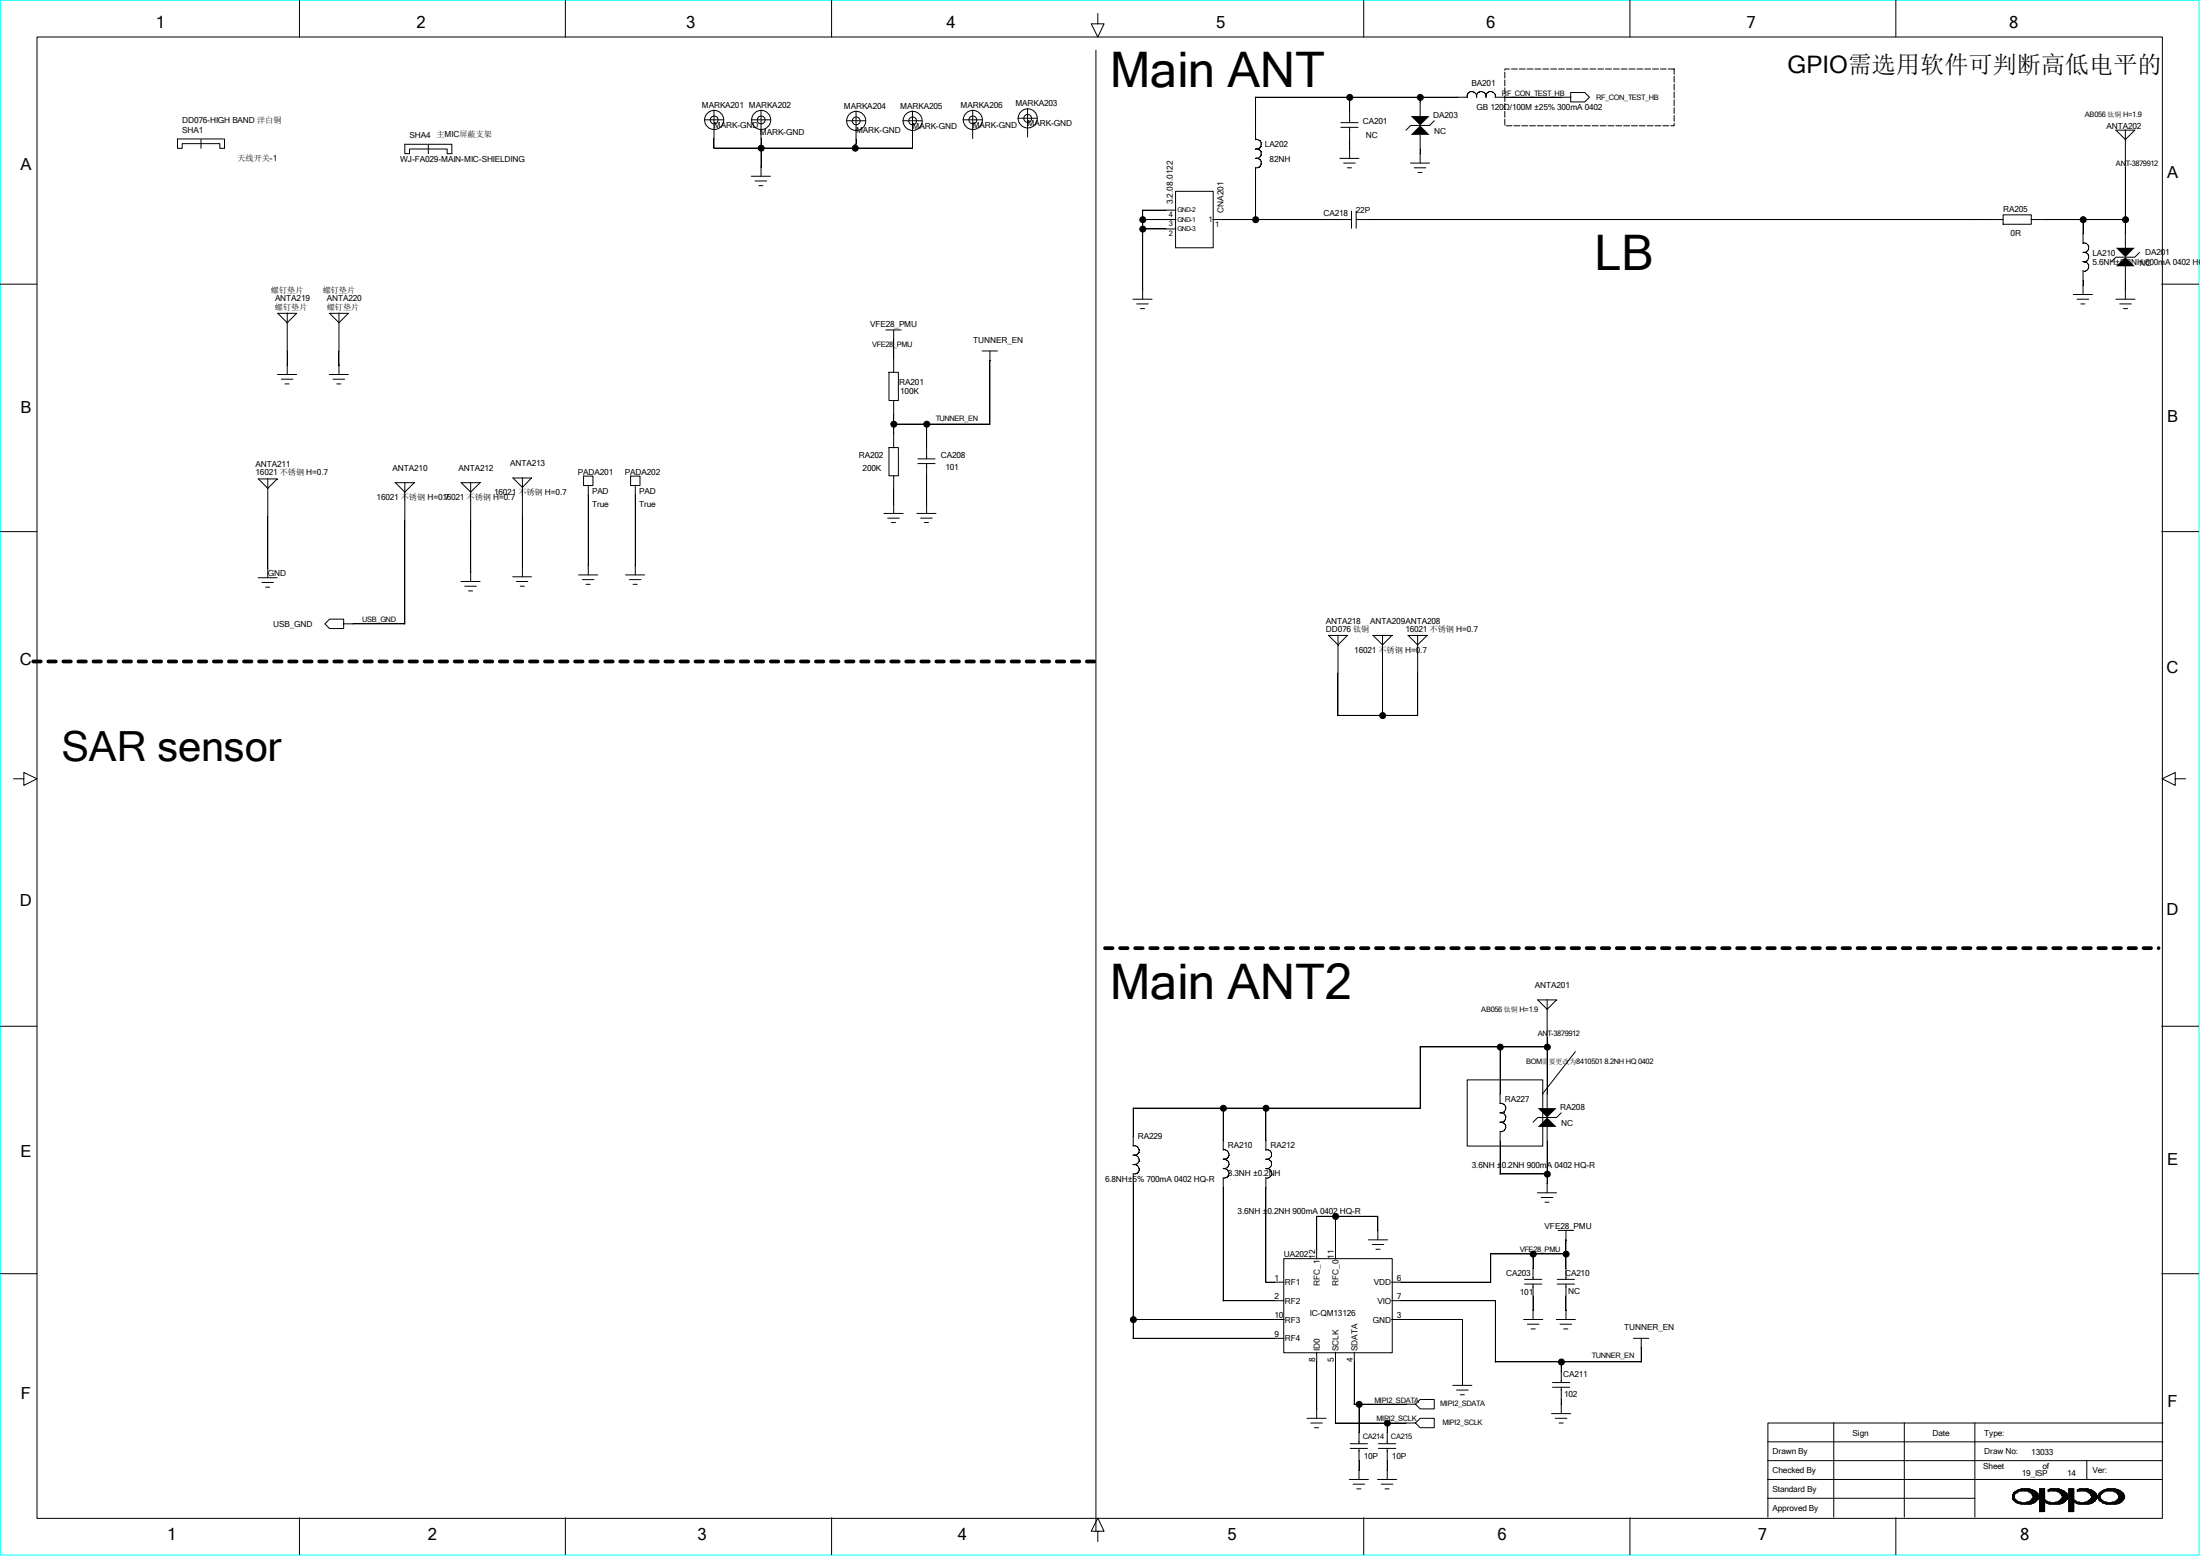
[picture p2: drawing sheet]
<svg xmlns="http://www.w3.org/2000/svg" width="297mm" height="210mm" viewBox="0 0 297 210" stroke-linecap="round" stroke-linejoin="round" font-family="sans-serif">
<path d="M0 0h296.9v209.9h-296.9z" fill="none" stroke="#0ff" stroke-width=".14"/>
<g fill="none" stroke="#000" stroke-width=".14">
<path d="M5 5h286.9v199.9h-286.9zM24 18.8h6.3v1.2h-.6v-.6h-5.1v.6h-.6zM27.1 18.8v1.2M40.4 0v5M54.7 19.5h6.3v1.2h-.6v-.6h-5.1v.6h-.6zM57.8 19.6v1.1M76.3 0v5M95.1 16.2h2.6M96.4 20h26.8M96.4 14.9v5.1M101.4 16.2h2.6M102.7 14.9v8.9"/>
<path d="M112.3 0v5M114.3 16.3h2.5M115.4 19.5h.2M115.4 19.5v.5M115.6 15v4.5M121.9 16.3h2.6M123.2 15v5M130 16.2h2.6M131.3 14.9v3.8M137.4 16h2.6M138.7 14.6v3.9M148 6.8v199.9"/>
<path d="M148.2 1.8v1.4h.9l-.9 1.8-.9-1.8h.9M169.5 13.1h28.6M169.5 13.1v5.8M169.5 18.8h.3a.62 .62 0 0 1 .5 .5M170.3 19.3l-.2 .6-.4 .2M181 17.2h2.3M181 16.6h2.3M182.2 13.1v3.5M182.2 17.2v4.2M184.1 0v5M191.7 13.1v2.6M191.7 18.2v3.8"/>
<path d="M193.6 16.3l-.6 .6h-2.5l-.7 .7M198.5 12.4h.4a.62 .62 0 0 1 .4 .6M198.6 12.4a.64 .64 0 0 0-.5 .8M199.8 12.4h.4a.62 .62 0 0 1 .4 .6M199.9 12.4a.64 .64 0 0 0-.6 .8M201.1 12.4h.4a.62 .62 0 0 1 .4 .6M201.1 12.4a.64 .64 0 0 0-.5 .8M201.8 13.1h10.3M201.9 12.9v.2M212 12.5h2l.6 .6-.6 .7h-2zM220 0v5M255.9 0v5"/>
<path d="M285.6 17.6h2.6l-1.3 1.2-1.2-1.2M286.9 17.5v16M0 38.4h5M101.4 23.8h2.6M101.9 24.4h1.6M102.4 25.1h.6M154.2 30.9h4.5M154.2 29.6h4.5M154.2 28.4h4.5M154.3 28.4v12M158.7 25.8h5.1v7.6h-5.1zM163.7 29.6h18.8"/>
<path d="M169.5 22.6v7.1M169.5 22.6h.3M169.8 20.1h-.3h.3a.62 .62 0 0 1 .5 .5M169.8 21.4h-.3h.3a.62 .62 0 0 1 .5 .5M170.3 20.6l-.2 .5-.4 .3M170.3 21.8l-.2 .6-.4 .2M180.9 21.4h2.6M181.4 22h1.6M181.9 22.6h.6M182.5 28.5v2.3M183.1 29.6h87.4M183.1 28.5v2.3"/>
<path d="M190.4 22h2.6M190.9 22.6h1.6M191.4 23.3h.6M270.4 29h3.8v1.3h-3.8zM274.2 29.6h12.7M279.9 39.8h2.6M281.2 35.3h.1M281.2 29.6v3.3M281.2 36.5v3.3M281.2 32.8a.62 .62 0 0 1 .8 .5M281.2 35.3l.4 .1 .4 .4M281.4 34.1h-.2a.62 .62 0 0 1 .8 .4"/>
<path d="M282 33.2a.68 .68 0 0 1-.6 .9M282 34.5a.68 .68 0 0 1-.6 .8M282 35.8a.64 .64 0 0 1-.8 .8M286.9 35.9v4.5M288.8 34.1l-.6 .6h-2.5l-.7 .6M291.8 38.4h5M37.5 42.3h2.5l-1.2 1.3-1.3-1.3M37.5 50.5h2.5M38 51.2h1.5M38.5 51.8h.5M38.8 42.2v8.3M44.4 42.3h2.6l-1.2 1.3-1.3-1.3"/>
<path d="M44.4 50.5h2.6M45 51.2h1.5M45.5 51.8h.5M45.8 42.2v8.3M119.6 44.5h2.1M120 50.2h1.3v3.9h-1.3zM120.6 57.2h13M120.6 44.5v5.8M120.6 54v6.5M125.1 57.2v4.7M132.6 47.4h2.1M133.6 47.4v9.9"/>
<path d="M153 40.4h2.5M153.5 41h1.5M154 41.7h.5M280.4 40.4h1.6M280.9 41h.6M285.7 40.4h2.5M286.2 41h1.5M286.7 41.7h.5M0 71.8h5M34.8 78h2.6M34.8 64.6h2.6l-1.2 1.3-1.3-1.3M35.3 78.6h1.6"/>
<path d="M35.9 79.2h.5M36.2 64.6v13.4M53.3 65.2h2.6l-1.2 1.2-1.3-1.2M54.7 65.1v19.1M62.2 78.5h2.6M62.2 65.2h2.6l-1.3 1.2-1.2-1.2M62.7 79.1h1.6M63.2 79.8h.6M63.5 65.1v13.4M69.2 64.5h2.6l-1.3 1.3-1.2-1.3M69.2 77.9h2.6M69.7 78.5h1.5"/>
<path d="M70.2 79.1h.6M70.5 64.5v13.4M78.1 77.6h2.6M78.6 78.2h1.6M78.8 64.3h1.3v1.2h-1.3zM79.1 78.9h.6M79.4 65.5v12.1M84.5 77.6h2.5M85 78.2h1.5M85.1 64.3h1.3v1.2h-1.3zM85.5 78.9h.5M85.8 65.5v12.1"/>
<path d="M119.3 69.3h2.6M119.8 69.9h1.6M120 60.4h1.3v3.8h-1.3zM120.4 70.5h.5M120.6 64.2v5.1M123.8 69.3h2.6M123.9 62.6h2.3M123.9 61.9h2.3M124.3 69.9h1.6M124.8 70.5h.5M125.1 62.6v6.7M291.8 71.8h5"/>
<path d="M43.9 84.2l.6-.6h1.9v1.2h-1.9zM46.4 84.2h8.3M179.3 85.8h2.6l-1.3 1.2-1.2-1.2M180.6 96.6h10.8M180.6 85.7v10.9M185.3 85.8h2.6l-1.3 1.2-1.2-1.2M186.6 85.7v10.9M190.1 85.8h2.6l-1.3 1.2-1.3-1.2M191.4 85.7v10.9M1.8 105.1h1.4v-.8l1.8 .8-1.8 .9v-.9M293.7 105.1v-.8l-1.8 .8 1.8 .9v-.9h1.4M0 138.5h5"/>
<path d="M207.6 135h2.5l-1.2 1.2-1.3-1.2M208.9 134.9v14.7M291.8 138.5h5M153 155.9a.65 .65 0 0 1 .8 .5 .65 .65 0 0 1-.6 .8M153 154.6a.65 .65 0 0 1 .8 .5 .65 .65 0 0 1-.6 .8M153 157.2a.65 .65 0 0 1 .8 .5 .65 .65 0 0 1-.6 .8M153 158.4v22.3M153 158.5h.2M165.1 159h.3M165.1 149.6v5.6M165.1 159v16.6M165.1 155.2a.65 .65 0 0 1 .8 .5"/>
<path d="M165.4 156.5h-.3a.65 .65 0 0 1 .8 .5M165.4 157.7h-.3a.65 .65 0 0 1 .8 .5M165.9 155.7v.2a.64 .64 0 0 1-.6 .6M165.9 156.9v.2a.64 .64 0 0 1-.6 .6M165.9 158.2v.2a.64 .64 0 0 1-.6 .6M170.9 156.5a.67 .67 0 0 1 .8 .5M170.9 155.2a.67 .67 0 0 1 .8 .5M170.9 157.7a.67 .67 0 0 1 .8 .5M170.9 149.6v5.6M170.9 159v14.1M170.9 159h.3M171.7 155.7a.68 .68 0 0 1-.6 .8"/>
<path d="M171.7 156.9a.68 .68 0 0 1-.6 .8M171.7 158.2a.68 .68 0 0 1-.6 .8M191.7 141.3h17.2M191.7 149.6h-38.7v5.1M191.7 141.3v8.3M198.1 145.8h10.2v8.9h-10.2zM202.5 158.5h6.4M202.5 150.2h.3l.3 .2 .2 .3M202.5 148.9h.3l.3 .2 .2 .3M202.5 151.5h.3l.3 .1 .2 .4M202.5 141.3v7.7M202.5 152.7v5.8"/>
<path d="M202.5 152.7h.2M203.3 149.4v.2a.64 .64 0 0 1-.6 .6M203.3 150.7v.2a.64 .64 0 0 1-.6 .6M203.3 151.9v.2a.64 .64 0 0 1-.6 .6M208.9 152.1v8.9M210.8 150.2l-.7 .6h-2.5l-.6 .7M212.7 141.9l-4.5 5.8M0 171.9h5M153 178.1h20.4M165.1 175.6h8.3M170.9 173.1h2.5M173.3 169.9h14.7v12.7h-14.7z"/>
<path d="M177.7 164.2h8.3v3.1M177.8 164.2v5.7M180.3 164.2v5.7M184.7 167.3h2.6M185.3 168h1.5M185.8 168.6h.5M187.9 175.6h14v8.3M187.9 178.1h9.5v8.9M187.9 173.1h13.4M201.2 169.2h10.2M201.3 169.2v3.9M205.7 178.1h2.6"/>
<path d="M205.8 173.3h2.4M205.8 172.7h2.4M206.2 178.7h1.6M206.7 179.4h.6M207 169.2v3.5M207 173.3v4.8M207.6 161h2.5M208.1 161.6h1.5M208.6 162.3h.5M210.1 178.1h2.6M210.2 173.3h2.4M210.2 172.7h2.4"/>
<path d="M210.4 166.1h2M210.6 178.7h1.6M211.1 179.4h.6M211.4 166.1v6.6M211.4 173.3v4.8M291.8 171.9h5M153 180.6h20.4M176.4 191.4h2.6M177 192.1h1.5M177.5 192.7h.5M177.8 182.5v8.9M180.3 192.1h10.8"/>
<path d="M180.3 182.5v9.6M182.2 199.7h2.5M182.3 195.5h2.3M182.3 194.9h2.3M182.8 189.5h8.3M182.8 182.5v7.1M183.5 189.5v5.4M183.5 195.5v4.2M186 199.7h2.6M186.1 195.5h2.3M186.1 194.9h2.3M187.3 192.1v2.8"/>
<path d="M187.3 195.5v4.2M191.1 192.1l.6-.7h1.9v1.3h-1.9zM191.7 188.9h1.9v1.3h-1.9l-.6-.7zM196.1 187h2.6M196.6 187.6h1.6M197.1 188.3h.6M201.8 183.8h19.8M209.5 190.8h2.5M209.6 187.2h2.3M209.6 186.6h2.3M210 191.4h1.5M210.5 192.1h.5"/>
<path d="M210.8 183.8v2.8M210.8 187.2v3.6M220.5 180.6h2.1M221.6 180.6v3.3M238.6 194.6h53.4M238.6 199.7h53.3M238.6 197.1h53.3M247.6 192v12.8M257.1 192v12.8M266.6 192v12.8M281.7 197.1v2.6M292 192.1h-53.3v12.7"/>
<path d="M40.4 204.9v4.9M76.3 204.9v4.9M112.3 204.9v4.9M148.2 206.7h.9l-.9-1.8-.9 1.8h.9v1.4M182.7 200.3h1.5M183.2 201h.5M184.1 204.9v4.9M186.5 200.3h1.5M187 201h.5M220 204.9v4.9M238.6 202.2h28M255.9 204.9v4.9"/>
<path d="M271.7 201.7h.3M271.7 201.8h.3M271.7 202h.3M271.7 202.1h.3M271.7 202.2h.3M271.7 202.4h.4M271.8 201.6h.3M271.8 202.5h.4M271.8 201.5l.3-.2a2.73 2.73 0 0 1 2.5-.1h.1v.1h.2l.1 .3h.1v.2h.2v.2a.87 .87 0 0 1-.7 .7 1.03 1.03 0 0 1-.9 .3 3 3 0 0 1-1.6-.3l-.2-.2-.2-.1v-.6zM271.9 201.7l.3-.2a1.91 1.91 0 0 1 1.4-.3l.8 .4v.2h.1v.4h-.1l-.2 .3h-.1v.1l-.4 .1a1.08 1.08 0 0 1-1 0l-.8-.3zM271.9 202.6h.5M271.9 201.5v.3"/>
<path d="M271.9 202.2v.4M272.1 202.7h.4M272.1 202.4v.2M272.2 201.2v.3M272.2 202.5v.3M272.3 202.9h2.4M272.3 202.6v.3M272.4 201.5h-.6v1M272.5 202.7v.2M272.5 201.3h-.4v.3M272.6 201.1v.2M272.6 202.7v.2"/>
<path d="M272.7 201.1v.2M272.7 202.7v.3M272.8 202.7v.3M272.9 201.2h-.6v.3M273 203h1M273 201v.3M273 202.9v.1M273.1 201v.3M273.1 202.9v.1M273.2 201v.3M273.2 202.9v.1M273.3 201v.3"/>
<path d="M273.3 202.9v.1M273.5 201v.3M273.5 202.9v.1M273.6 201.2h1.1M273.6 201v.3M273.6 202.7v.3M273.7 201v.3M273.7 202.7v.3M273.9 201.3h.9M273.9 201v.4M274 201v.4M274 202.6v.4"/>
<path d="M274 201h-1.2v.3M274.1 201.5h.9M274.1 201v.5M274.2 202.4h1M274.2 201.1v.4M274.4 201.6h.8M274.4 201.7h.8M274.4 201.8h.8M274.4 201.1v.7M274.4 201.1h-1.9v.3M274.5 202h.8M274.5 202.1h.8"/>
<path d="M274.5 201.2v1.7M274.6 201.2v1.6M274.7 201.2v1.6M274.8 202.7h-.9v.3M274.9 201.3v1.3M274.9 202.6h-.8v.4M275 201.5v1M275 202.5h-.8v.5M275.1 201.6v.8M275.2 202.2h-.8v.7M275.3 202v.1M275.3 201h.8"/>
<path d="M275.4 201.1h.7M275.4 201.2h.7M275.4 201.3h.7M275.4 201.5h.7M275.4 201.6h.7M275.4 201.7h.7M275.4 201.8h.7M275.4 202h.7M275.4 202.1h.7M275.4 202.2h.7M275.4 202.4h.7M275.4 202.5h.8"/>
<path d="M275.4 202.6h.9M275.4 202.7h1M275.4 202.9h.7M275.4 203h.7M275.4 203.1h.7M275.4 203.2h.7M275.4 203.4h.7M275.4 203.5h.7M275.4 203.6h.7M275.4 201v3M275.4 203.8h.7M275.4 204h.7"/>
<path d="M275.4 203.9h.7M275.5 201v3M275.6 201v3M275.8 201v3M275.9 201v3M276 200.9v3.1M276.1 202.5v.3M276.3 202.9h2.3M276.3 202.6v.3M276.4 202.7v.2M276.5 201v.3v-.1h1.2l.1 .1h.2l.3 .5h.1v.4h-.1v.2l-.3 .1v.1l-.3 .1a1.08 1.08 0 0 1-1.1 0h-.2v-.1h-.1l-.3-.2M276.5 201.2h.3"/>
<path d="M276.5 202.7v.2M276.6 201.1v.2M276.6 202.7v.3M276.8 202.7v.3M276.9 203h1.1M276.9 201v.3M276.9 202.9v.1M277 201v.3M277 202.9v.1M277.2 201v.3M277.2 202.9v.1M277.3 201v.3"/>
<path d="M277.3 202.9v.1M277.4 201v.3M277.4 202.9v.1M277.5 201.2h1.1M277.5 201v.3M277.5 202.7v.3M277.7 201v.3M277.7 202.7v.3M277.8 201.3h.9M277.8 201v.4M277.9 201v.4M277.9 202.6v.4"/>
<path d="M278 201h-1.2v.3M278 201.5h1M278 201v.5M278.2 202.4h.9M278.2 201.1v.4M278.3 201.6h.8M278.3 201.7h.8M278.3 201.8h.8M278.3 201.1v.7M278.3 201.1h-1.8l.3-.1h1.2v.1h.3l.5 .2v.2l.3 .1v.2h.1v.2a1.02 1.02 0 0 1-.9 .9l-.1 .1h-1.7l-.5-.4M278.4 202h.8M278.4 202.1h.8"/>
<path d="M278.4 201.2v1.7M278.6 201.2v1.6M278.7 201.2v1.6M278.7 202.7h-.9v.3M278.8 201.3v1.3M278.8 202.6h-.8v.4M278.9 201.5v1M279 202.5h-.8v.5M279.1 201.6v.8M279.1 202.2h-.8v.7M279.2 202v.1M279.3 201h.7"/>
<path d="M279.3 201.1h.7M279.3 201.2h.7M279.3 201.3h.7M279.3 201.5h.7M279.3 201.6h.7M279.3 201.7h.7M279.3 201.8h.7M279.3 202h.7M279.3 202.1h.7M279.3 202.2h.7M279.3 202.4h.7M279.3 202.5h.8"/>
<path d="M279.3 202.6h.9M279.3 202.7h1.1M279.3 202.9h.7M279.3 203h.7M279.3 203.1h.7M279.3 203.2h.7M279.3 203.4h.7M279.3 203.5h.7M279.3 203.6h.7M279.3 201v3M279.3 203.8h.7M279.3 204h.7"/>
<path d="M279.3 203.9h.7M279.4 201v3M279.6 201v3M279.7 201v3M279.8 201v3M280 200.9v3.1M280.1 202.5v.3M280.2 202.9h2.3M280.2 202.6v.2M280.3 202.6v.3M280.5 201v.3v-.1h.3a1.34 1.34 0 0 1 1.4 .5v.1h.2v.4h-.2v.2l-.2 .1v.1l-.4 .1a1.08 1.08 0 0 1-1 0h-.3v-.1l-.3-.1v-.1M280.5 201.2h.3"/>
<path d="M280.5 202.7v.2M280.6 201.1v.2M280.6 202.7v.3M280.7 202.7v.3M280.8 203h1.1M280.8 201v.3M280.8 202.9v.1M281 201v.3M281 202.9v.1M281.1 201v.3M281.1 202.9v.1M281.2 201v.3"/>
<path d="M281.2 202.9v.1M281.3 201v.3M281.3 202.9v.1M281.5 201.2h1M281.5 201v.3M281.5 202.7v.3M281.6 201v.3M281.6 202.7v.3M281.7 201.3h1M281.7 201v.3M281.9 201v.4M281.9 202.6v.4"/>
<path d="M281.9 201h-1.2v.3M282 201.5h.9M282 201.1v.4M282.1 201.1v.4M282.2 201.6h.8M282.2 201.7h.8M282.2 202.2h1M282.2 201.1v.5M282.3 201.1h-1.8l.2-.1h1.3v.1h.1a.4 .4 0 0 1 .5 .2h.1l.3 .3 .1 .2a1.05 1.05 0 0 1-.7 1.1l-.3 .1h-1.6v-.1l-.5-.2v-.1M282.4 201.8h.8M282.4 202h.8M282.4 202.1h.8"/>
<path d="M282.4 201.1v1.8M282.5 201.2v1.6M282.6 201.2v1.6M282.7 202.7h-1v.3M282.7 201.3v1.3M282.8 202.6h-.8v.4M282.9 201.5v1.1M282.9 202.5h-.8v.5M283 201.7v.7M283 202.4h-.8v.5M283.3 201.8h.2M283.3 202h.2"/>
<path d="M283.3 202.1h.2M283.3 202.2h.2M283.4 201.7h.3M283.4 202.4h.3M283.5 201.7l.3-.1a.68 .68 0 0 1 .8-.4h.3a.68 .68 0 0 1 .9 .4 .48 .48 0 0 1 .3 .4 .48 .48 0 0 1-.3 .5 .62 .62 0 0 1-.6 .2l-.2 .2h-.5l-.1-.2a.87 .87 0 0 1-.9-.6zM283.5 202.5h.3M283.5 202.1v.5M283.6 202.6h.3M283.6 201.3v.5M283.6 202.4v.2M283.7 201.6h-.3v.9M283.8 202.7h.4"/>
<path d="M283.8 202.5v.3M283.8 201.2h.2v-.1h.4v-.1h1.3v.1h.3v.1a.85 .85 0 0 1 .8 1l-.1 .3h-.1v.1l-.4 .1v.2l-.5 .1h-1.3l-.5-.1v-.2l-.5-.2v-.1a.63 .63 0 0 1 .4-1.1zM283.9 202.9h2.3M283.9 202.5v.4M283.9 201.5h-.4v.4M284 201.1v.3M284 202.6v.3M284.1 202.7v.2M284.2 201.3h-.4v.3M284.3 201.1v.2M284.3 202.7v.3M284.4 201v.3"/>
<path d="M284.4 202.7v.3M284.4 201.2h-.5v.3M284.5 203h1.1M284.5 202.9v.1M284.6 201v.3M284.6 202.9v.1M284.8 201v.3M284.8 202.9v.1M284.9 201v.3M284.9 202.9v.1M285 201v.3M285 202.9v.1"/>
<path d="M285.2 201.2h1M285.2 201v.3M285.2 202.7v.3M285.3 201v.3M285.3 202.7v.3M285.4 201.3h.9M285.4 201v.4M285.5 201v.4M285.5 202.6v.4M285.6 201h-1.1v.3M285.7 201.5h.9M285.7 201v.4"/>
<path d="M285.8 201.1v.4M285.9 201.6h.8M285.9 201.7h.8M285.9 201.1v.7M286 201.1h-1.9v.3M286 201.8h.9M286 202h.9M286 202.1h.9M286 202.2h.9M286 201.1v1.8M286.2 201.2v1.7M286.3 201.2v1.6"/>
<path d="M286.3 202.7h-.9v.3M286.4 201.3v1.5M286.5 202.6h-.8v.4M286.6 201.5v1M286.6 202.5h-.8v.5M286.7 201.6v.8M286.7 202.4h-.8v.6M286.8 201.8v.5"/>
<circle cx="96.4" cy="16.2" r="1.29"/>
<circle cx="96.4" cy="16.2" r=".53"/>
<circle cx="102.8" cy="16.2" r="1.29"/>
<circle cx="102.8" cy="16.2" r=".53"/>
<circle cx="115.6" cy="16.3" r="1.29"/>
<circle cx="115.6" cy="16.3" r=".53"/>
<circle cx="123.2" cy="16.3" r="1.29"/>
<circle cx="123.2" cy="16.3" r=".53"/>
<circle cx="131.3" cy="16.2" r="1.29"/>
<circle cx="131.3" cy="16.2" r=".53"/>
<circle cx="138.7" cy="16" r="1.29"/>
<circle cx="138.7" cy="16" r=".53"/>
<circle cx="182.2" cy="13.1" r=".4"/>
<circle cx="191.7" cy="13.1" r=".4"/>
<circle cx="102.8" cy="20" r=".4"/>
<circle cx="115.5" cy="20" r=".4"/>
<circle cx="154.3" cy="30.9" r=".4"/>
<circle cx="154.3" cy="29.7" r=".4"/>
<circle cx="169.5" cy="29.7" r=".4"/>
<circle cx="281.2" cy="29.7" r=".4"/>
<circle cx="287" cy="29.7" r=".4"/>
<circle cx="120.7" cy="57.3" r=".4"/>
<circle cx="125.1" cy="57.3" r=".4"/>
<circle cx="186.7" cy="96.6" r=".4"/>
<circle cx="165.2" cy="149.6" r=".4"/>
<circle cx="170.9" cy="149.6" r=".4"/>
<circle cx="202.5" cy="141.3" r=".4"/>
<circle cx="208.9" cy="158.5" r=".4"/>
<circle cx="208.9" cy="141.3" r=".4"/>
<circle cx="153" cy="178.1" r=".4"/>
<circle cx="180.3" cy="164.2" r=".4"/>
<circle cx="207" cy="169.3" r=".4"/>
<circle cx="211.4" cy="169.3" r=".4"/>
<circle cx="183.5" cy="189.5" r=".4"/>
<circle cx="187.3" cy="192.1" r=".4"/>
<circle cx="210.8" cy="183.8" r=".4"/>
</g>
<g fill="#000">
<path d="M190.5 15.7h2.5l-1.3 1.2zM191.7 16.9l1.3 1.3h-2.5zM285.7 33.4h2.5l-1.3 1.3zM285.7 35.9l1.2-1.2 1.3 1.2zM207.6 149.6h2.5l-1.2 1.2zM208.9 150.8l1.2 1.3h-2.5z"/>
<path d="M96.4 18.7v1.3z" fill-rule="evenodd"/>
<path d="M102.7 18.7v1.3z" fill-rule="evenodd"/>
<path d="M115.4 19.5v.5z" fill-rule="evenodd"/>
<path d="M115.6 18.8v.7z" fill-rule="evenodd"/>
<path d="M115.4 19.5h.2z" fill-rule="evenodd"/>
<path d="M123.2 18.8v1.2z" fill-rule="evenodd"/>
<path d="M182.2 13.1v1.9z" fill-rule="evenodd"/>
<path d="M182.2 18.8v1.3z" fill-rule="evenodd"/>
<path d="M191.7 13.1v.7z" fill-rule="evenodd"/>
<path d="M154.3 29.6v1.3z" fill-rule="evenodd"/>
<path d="M154.3 28.4v1.2z" fill-rule="evenodd"/>
<path d="M191.7 20.1v.6z" fill-rule="evenodd"/>
<path d="M266.6 29.6h1.9z" fill-rule="evenodd"/>
<path d="M281.2 37.8v.7z" fill-rule="evenodd"/>
<path d="M281.2 29.6v1.9z" fill-rule="evenodd"/>
<path d="M286.9 37.8v1.3z" fill-rule="evenodd"/>
<path d="M286.9 29.6v1.9z" fill-rule="evenodd"/>
<path d="M38.8 47.4v1.9z" fill-rule="evenodd"/>
<path d="M45.8 47.4v1.9z" fill-rule="evenodd"/>
<path d="M120.6 56v1.2z" fill-rule="evenodd"/>
<path d="M120.6 57.2v1.3z" fill-rule="evenodd"/>
<path d="M120.6 66.1v1.9z" fill-rule="evenodd"/>
<path d="M208.9 158.5v1.2z" fill-rule="evenodd"/>
<path d="M208.9 140v1.3z" fill-rule="evenodd"/>
<path d="M170.9 173.1h1.1z" fill-rule="evenodd"/>
<path d="M186 164.2v1.9z" fill-rule="evenodd"/>
<path d="M207 174.9v1.9z" fill-rule="evenodd"/>
<path d="M207 169.2v2z" fill-rule="evenodd"/>
<path d="M211.4 174.9v1.9z" fill-rule="evenodd"/>
<path d="M211.4 167.3v1.9z" fill-rule="evenodd"/>
<path d="M211.4 169.2v2z" fill-rule="evenodd"/>
<path d="M182.8 189.5h.7z" fill-rule="evenodd"/>
<path d="M183.5 197.1v1.3z" fill-rule="evenodd"/>
<path d="M187.3 192.1v1.2z" fill-rule="evenodd"/>
<path d="M187.3 197.1v1.3z" fill-rule="evenodd"/>
<path d="M210.8 188.9v.6z" fill-rule="evenodd"/>
<path d="M210.8 183.8v1.3z" fill-rule="evenodd"/>
<path d="M221.6 181.9v1.9z" fill-rule="evenodd"/>
<circle cx="182.2" cy="13.1" r=".41"/>
<circle cx="191.7" cy="13.1" r=".41"/>
<circle cx="102.8" cy="20" r=".41"/>
<circle cx="115.5" cy="20" r=".41"/>
<circle cx="154.3" cy="29.7" r=".41"/>
<circle cx="154.3" cy="30.9" r=".41"/>
<circle cx="169.5" cy="29.7" r=".41"/>
<circle cx="281.2" cy="29.7" r=".41"/>
<circle cx="287" cy="29.7" r=".41"/>
<circle cx="120.7" cy="57.3" r=".41"/>
<circle cx="125.1" cy="57.3" r=".41"/>
<circle cx="186.7" cy="96.6" r=".41"/>
<circle cx="165.2" cy="149.6" r=".41"/>
<circle cx="170.9" cy="149.6" r=".41"/>
<circle cx="202.5" cy="141.3" r=".41"/>
<circle cx="208.9" cy="158.5" r=".41"/>
<circle cx="208.9" cy="141.3" r=".41"/>
<circle cx="153" cy="178.1" r=".41"/>
<circle cx="180.3" cy="164.2" r=".41"/>
<circle cx="207" cy="169.3" r=".41"/>
<circle cx="211.4" cy="169.3" r=".41"/>
<circle cx="183.5" cy="189.5" r=".41"/>
<circle cx="187.3" cy="192.1" r=".41"/>
<circle cx="210.8" cy="183.8" r=".41"/>
</g>
<path d="M4.5 89.3h143.5M149.2 128h142.2" fill="none" stroke="#000" stroke-width=".51" stroke-dasharray="1 1"/>
<path d="M203.2 9.3h22.8v7.7h-22.8z" fill="none" stroke="#000" stroke-width=".14" stroke-dasharray=".8 .3"/>
<g font-size="6.6">
<text x="149.8" y="11.7">Main ANT</text>
<text x="215.2" y="36.5">LB</text>
<text x="149.8" y="134.8">Main ANT2</text>
</g>
<text font-size="5.6" x="8.3" y="102.7">SAR sensor</text>
<text font-size="3.3" x="241.3" y="9.9">GPIO需选用软件可判断高低电平的</text>
<g font-size="2.2">
<text x="21" y="3.8">1</text>
<text x="56.2" y="3.8">2</text>
<text x="92.6" y="3.8">3</text>
<text x="127.8" y="3.8">4</text>
<text x="164.2" y="3.8">5</text>
<text x="200.7" y="3.8">6</text>
<text x="235.8" y="3.8">7</text>
<text x="271.2" y="3.8">8</text>
<text x="2.8" y="22.9">A</text>
<text x="292.6" y="24.1">A</text>
<text x="2.8" y="55.8">B</text>
<text x="292.6" y="56.9">B</text>
<text x="2.7" y="89.7">C</text>
<text x="292.5" y="90.8">C</text>
<text x="2.7" y="122.3">D</text>
<text x="292.5" y="123.4">D</text>
<text x="2.8" y="156.2">E</text>
<text x="292.6" y="157.3">E</text>
<text x="2.8" y="188.8">F</text>
<text x="292.6" y="189.9">F</text>
<text x="22.6" y="207.9">1</text>
<text x="57.7" y="207.9">2</text>
<text x="94.1" y="207.9">3</text>
<text x="129.3" y="207.9">4</text>
<text x="165.7" y="207.9">5</text>
<text x="202.2" y="207.9">6</text>
<text x="237.3" y="207.9">7</text>
<text x="272.8" y="207.9">8</text>
</g>
<g font-size="1.1">
<text x="198.7" y="11.6">BA201</text>
<text x="24.6" y="17.9">SHA1</text>
<text x="24.6" y="16.6">DD076-HIGH BAND 洋白铜</text>
<text x="94.7" y="14.6">MARKA201 MARKA202</text>
<text x="96.4" y="17.2">MARK-GND</text>
<text x="113.9" y="14.7">MARKA204</text>
<text x="115.6" y="18">MARK-GND</text>
<text x="121.5" y="14.7">MARKA205</text>
<text x="123.2" y="17.4">MARK-GND</text>
<text x="129.7" y="14.6">MARKA206</text>
<text x="131.3" y="17.2">MARK-GND</text>
<text x="137.1" y="14.4">MARKA203</text>
<text x="138.7" y="17">MARK-GND</text>
<text x="184" y="16.7">CA201</text>
<text x="193.5" y="16">DA203</text>
<text x="199.3" y="14.8">GB 120Ω/100M ±25% 300mA 0402</text>
<text x="284.4" y="17.4">ANTA202</text>
<text x="32" y="21.7">天线开关-1</text>
<text x="54" y="21.8">WJ-FA029-MAIN-MIC-SHIELDING</text>
<text x="55.3" y="18.6">SHA4</text>
<text x="58.9" y="18.5">主MIC屏蔽支架</text>
<text x="102.6" y="18.3">MARK-GND</text>
<text x="170.8" y="19.9">LA202</text>
<text x="171.4" y="21.8">82NH</text>
<text x="184.4" y="18.6">NC</text>
<text x="193.6" y="18.1">NC</text>
<text x="158.3" y="27.6" transform="rotate(-90 158.3 27.6)">3.2.08.0122</text>
<text x="165.2" y="28.7" transform="rotate(-90 165.2 28.7)">CNA201</text>
<text x="178.7" y="29.2">CA218</text>
<text x="183" y="28.8">22P</text>
<text x="270.4" y="28.7">RA205</text>
<text x="271.4" y="31.8">0R</text>
<text x="282.5" y="35.8">5.6NH±0.2NH 600mA 0402 HQ-</text>
<text x="282.5" y="34.5">LA210</text>
<text x="288.8" y="35.9">NC</text>
<text x="289.6" y="34.4">DA201</text>
<text x="36.6" y="39.5">螺钉垫片</text>
<text x="37.1" y="41.8">螺钉垫片</text>
<text x="37.1" y="40.7">ANTA219</text>
<text x="43.6" y="39.5">螺钉垫片</text>
<text x="44.1" y="40.7">ANTA220</text>
<text x="44.1" y="41.8">螺钉垫片</text>
<text x="117.5" y="44.1">VFE28_PMU</text>
<text x="131.4" y="46.2">TUNNER_EN</text>
<text x="121.4" y="51.9">RA201</text>
<text x="121.5" y="53.2">100K</text>
<text x="34.5" y="63">ANTA211</text>
<text x="34.5" y="64.2">16021 不锈钢 H=0.7</text>
<text x="53" y="63.5">ANTA210</text>
<text x="61.9" y="63.5">ANTA212</text>
<text x="68.9" y="62.9">ANTA213</text>
<text x="78" y="64.1">PADA201</text>
<text x="84.4" y="64.1">PADA202</text>
<text x="116" y="61.8">RA202</text>
<text x="116.5" y="63.6">200K</text>
<text x="127" y="61.8">CA208</text>
<text x="127.6" y="63.5">101</text>
<text x="50.8" y="67.5">16021 不锈钢 H=0.7</text>
<text x="59.7" y="67.5">16021 不锈钢 H=0.7</text>
<text x="66.7" y="66.8">16021 不锈钢 H=0.7</text>
<text x="79.9" y="68.4">True</text>
<text x="79.9" y="66.7">PAD</text>
<text x="86.3" y="68.4">True</text>
<text x="86.3" y="66.7">PAD</text>
<text x="36.2" y="77.8">GND</text>
<text x="36.9" y="84.6">USB_GND</text>
<text x="179" y="85.3">DD076 钛铜</text>
<text x="179" y="84.2">ANTA218</text>
<text x="182.8" y="88.1">16021 不锈钢 H=0.7</text>
<text x="185" y="84.2">ANTA209ANTA208</text>
<text x="189.7" y="85.3">16021 不锈钢 H=0.7</text>
<text x="207.2" y="133.3">ANTA201</text>
<text x="203.2" y="148.7">RA227</text>
<text x="210.7" y="149.9">RA208</text>
<text x="153.6" y="153.8">RA229</text>
<text x="165.8" y="155">RA210</text>
<text x="171.5" y="155">RA212</text>
<text x="210.8" y="152">NC</text>
<text x="149.2" y="159.5">6.8NH±5% 700mA 0402 HQ-R</text>
<text x="165.8" y="158.8">3.3NH ±0.2NH</text>
<text x="198.7" y="157.6">3.6NH ±0.2NH 900mA 0402 HQ-R</text>
<text x="167.1" y="163.9">3.6NH ±0.2NH 900mA 0402 HQ-R</text>
<text x="208.5" y="165.9">VFE28_PMU</text>
<text x="172" y="172.8">1</text>
<text x="173.3" y="169.7">UA202</text>
<text x="173.4" y="173.5">RF1</text>
<text x="177.5" y="169.9" transform="rotate(-90 177.5 169.9)">12</text>
<text x="178.2" y="173.6" transform="rotate(-90 178.2 173.6)">RFC_1</text>
<text x="180.1" y="169.9" transform="rotate(-90 180.1 169.9)">11</text>
<text x="180.7" y="173.6" transform="rotate(-90 180.7 173.6)">RFC_0</text>
<text x="185.5" y="173.5">VDD</text>
<text x="188.6" y="172.8">6</text>
<text x="203.3" y="172.2">CA203</text>
<text x="211.3" y="172.2">CA210</text>
<text x="172" y="177.9">10</text>
<text x="172" y="175.4">2</text>
<text x="173.4" y="176">RF2</text>
<text x="173.4" y="178.5">RF3</text>
<text x="176.8" y="177.6">IC-QM13126</text>
<text x="185.3" y="178.5">GND</text>
<text x="186" y="176">VIO</text>
<text x="188.6" y="177.9">3</text>
<text x="188.6" y="175.4">7</text>
<text x="205.2" y="174.8">101</text>
<text x="211.7" y="174.7">NC</text>
<text x="219.3" y="179.5">TUNNER_EN</text>
<text x="172" y="180.4">9</text>
<text x="173.4" y="181.1">RF4</text>
<text x="177.5" y="183.8" transform="rotate(-90 177.5 183.8)">8</text>
<text x="178.2" y="182.4" transform="rotate(-90 178.2 182.4)">ID0</text>
<text x="180.1" y="183.8" transform="rotate(-90 180.1 183.8)">5</text>
<text x="180.7" y="182.4" transform="rotate(-90 180.7 182.4)">SCLK</text>
<text x="182.6" y="183.8" transform="rotate(-90 182.6 183.8)">4</text>
<text x="183.3" y="182.4" transform="rotate(-90 183.3 182.4)">SDATA</text>
<text x="211" y="185.9">CA211</text>
<text x="211.2" y="188.6">102</text>
<text x="184.1" y="196.9">10P</text>
<text x="187.9" y="196.9">10P</text>
<text x="239.3" y="196.3">Drawn By</text>
<text x="250.1" y="193.8">Sign</text>
<text x="260.9" y="193.8">Date</text>
<text x="267.9" y="196.3">Draw No:</text>
<text x="267.9" y="193.8">Type:</text>
<text x="274.2" y="196.4">13033</text>
<text x="239.3" y="198.8">Checked By</text>
<text x="239.3" y="201.4">Standard By</text>
<text x="239.3" y="203.9">Approved By</text>
<text x="267.8" y="198.3">Sheet</text>
<text x="273" y="199.2">19_ISP</text>
<text x="275.8" y="198.3">of</text>
<text x="279.1" y="199.2">14</text>
<text x="282.5" y="198.8">Ver:</text>
</g>
<g font-size="1">
<text x="202.8" y="12.9">RF_CON_TEST_HB</text>
<text x="215.5" y="13.5">RF_CON_TEST_HB</text>
<text x="281.5" y="15.8">AB056 钛铜 H=1.9</text>
<text x="285.7" y="22.4">ANT-3879912</text>
<text x="157.8" y="29.3">4</text>
<text x="163.2" y="30">1</text>
<text x="157.8" y="30.6">3</text>
<text x="157.8" y="31.8">2</text>
<text x="164" y="30.7">1</text>
<text x="117.7" y="46.9">VFE28_PMU</text>
<text x="126.3" y="56.8">TUNNER_EN</text>
<text x="48.9" y="84">USB_GND</text>
<text x="200" y="136.7">AB056 钛铜 H=1.9</text>
<text x="206" y="143.6">BOM需要更改为8410501 8.2NH HQ 0402</text>
<text x="207.6" y="139.8">ANT-3879912</text>
<text x="205.2" y="169">VFE28_PMU</text>
<text x="214.9" y="183.3">TUNNER_EN</text>
<text x="185.5" y="189.3">MIPI2_SDATA</text>
<text x="185.8" y="191.9">MIPI2_SCLK</text>
<text x="194.4" y="189.8">MIPI2_SDATA</text>
<text x="184" y="194.2">CA214</text>
<text x="187.8" y="194.2">CA215</text>
<text x="194.7" y="192.3">MIPI2_SCLK</text>
</g>
<g font-size=".9">
<text x="159" y="29.9">GND-1</text>
<text x="159" y="28.7">GND-2</text>
<text x="159" y="31.2">GND-3</text>
</g>
</svg>
